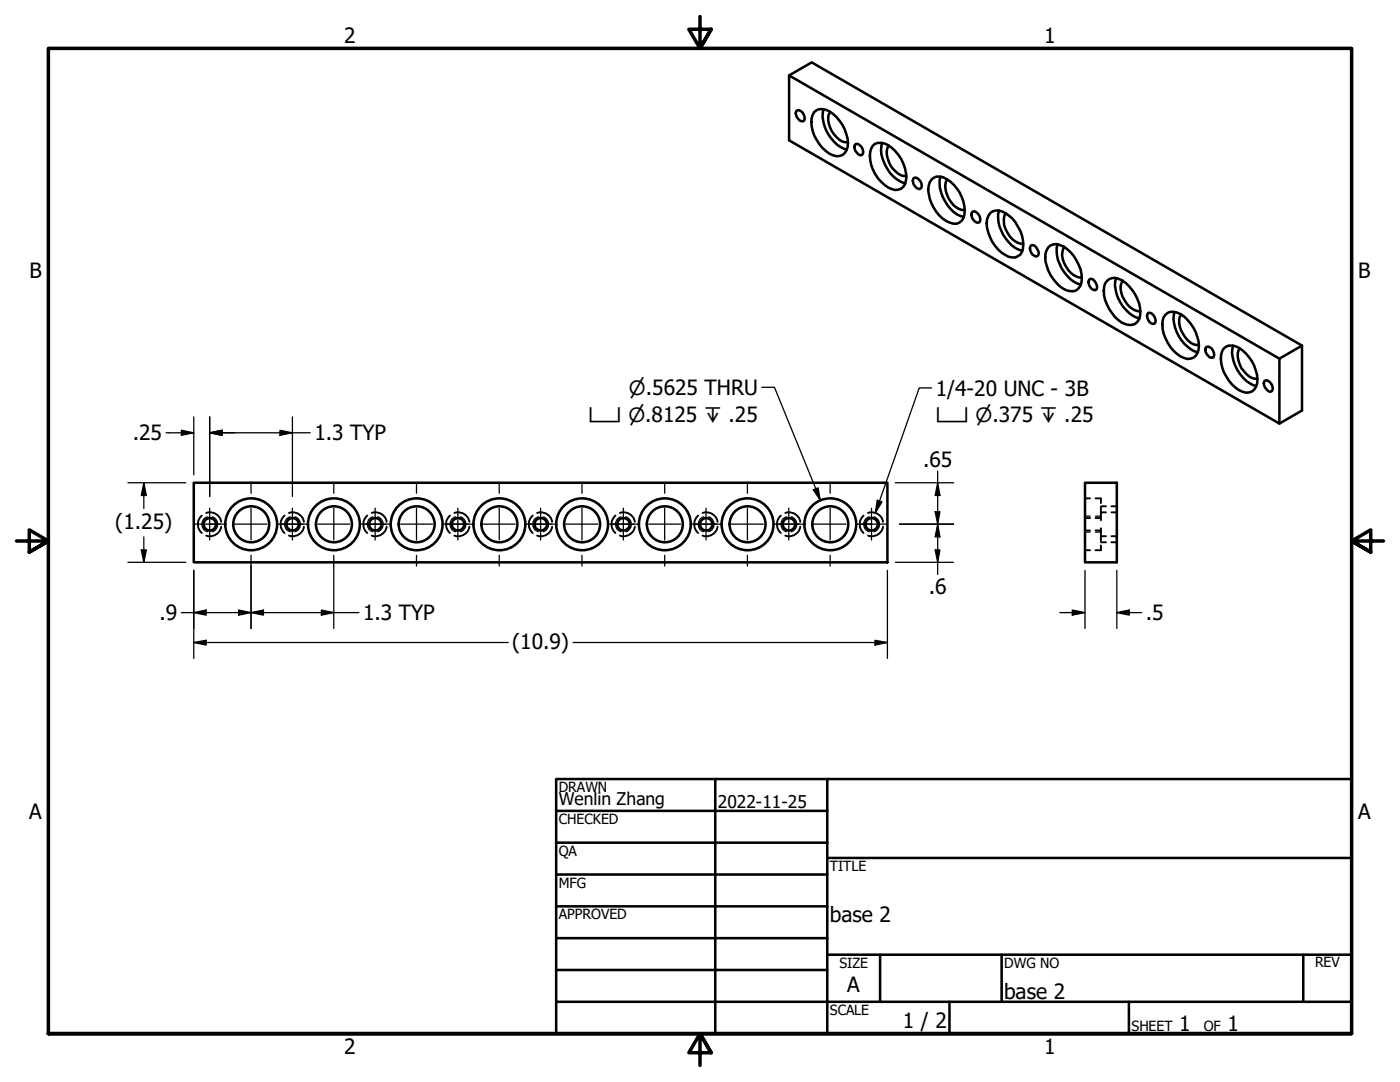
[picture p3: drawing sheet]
<svg xmlns="http://www.w3.org/2000/svg" width="279mm" height="216mm" viewBox="0 0 279 216" stroke-linecap="round" stroke-linejoin="round" font-family="sans-serif">
<!-- layer: Hidden (ANSI) -->
<g fill="none" stroke="#000" stroke-width=".38">
<path d="M216.5 99.4h1.1M218.6 99.4h1.1v1M40.3 102.9a2.38 2.38 0 0 0 0 3.5M41.1 102.4a2.22 2.22 0 0 1 3 1.7M44.1 105.1a2.22 2.22 0 0 1-3 1.8M56.8 102.9a2.38 2.38 0 0 0 0 3.5M57.7 102.4a2.22 2.22 0 0 1 2.9 1.7M60.6 105.1a2.22 2.22 0 0 1-2.9 1.8M73.3 102.9a2.38 2.38 0 0 0 0 3.5M74.2 102.4a2.22 2.22 0 0 1 3 1.7M77.2 105.1a2.22 2.22 0 0 1-3 1.8M89.8 102.9a2.38 2.38 0 0 0 0 3.5"/>
<path d="M90.7 102.4a2.22 2.22 0 0 1 3 1.7M93.7 105.1a2.22 2.22 0 0 1-3 1.8M106.3 102.9a2.38 2.38 0 0 0 0 3.5M107.2 102.4a2.22 2.22 0 0 1 3 1.7M110.2 105.1a2.22 2.22 0 0 1-3 1.8M122.8 102.9a2.38 2.38 0 0 0 0 3.5M123.7 102.4a2.22 2.22 0 0 1 3 1.7M126.7 105.1a2.22 2.22 0 0 1-3 1.8M139.3 102.9a2.38 2.38 0 0 0 0 3.5M140.2 102.4a2.22 2.22 0 0 1 3 1.7M143.2 105.1a2.22 2.22 0 0 1-3 1.8M155.8 102.9a2.38 2.38 0 0 0 0 3.5"/>
<path d="M156.7 102.4a2.22 2.22 0 0 1 3 1.7M159.7 105.1a2.22 2.22 0 0 1-3 1.8M172.3 102.9a2.38 2.38 0 0 0 0 3.5M173.2 102.4a2.22 2.22 0 0 1 3 1.7M176.2 105.1a2.22 2.22 0 0 1-3 1.8M216.5 103.4h1.1M216.5 105.9h1.1M216.5 109.8h1.1M218.6 103.4h1.1M218.6 105.9h1.1M219.7 101.3v.9M219.7 105.4v2.5"/>
<path d="M219.7 108.8v1h-1.1M219.7 107h1M219.7 101h1M219.7 108.2h1M220.7 102.2h-1v1.6M221.8 102.2h1.1M221.8 107h1.1M221.8 101h1.1M221.8 108.2h1.1"/>
</g>
<!-- layer: Hidden Narrow (ANSI) -->
<g fill="none" stroke="#000" stroke-width=".25">
<path d="M41.4 103.1a1.55 1.55 0 0 0-1.1 1.5 1.55 1.55 0 0 0 1.1 1.5M42.4 103.1a1.57 1.57 0 0 1 1 1.5 1.57 1.57 0 0 1-1 1.5M57.9 103.1a1.55 1.55 0 0 0-1.1 1.5 1.55 1.55 0 0 0 1.1 1.5M58.9 103.1a1.57 1.57 0 0 1 1 1.5 1.57 1.57 0 0 1-1 1.5M74.4 103.1a1.55 1.55 0 0 0-1.1 1.5 1.55 1.55 0 0 0 1.1 1.5M75.4 103.1a1.57 1.57 0 0 1 1.1 1.5 1.57 1.57 0 0 1-1.1 1.5M90.9 103.1a1.55 1.55 0 0 0-1.1 1.5 1.55 1.55 0 0 0 1.1 1.5M91.9 103.1a1.57 1.57 0 0 1 1.1 1.5 1.57 1.57 0 0 1-1.1 1.5M107.4 103.1a1.55 1.55 0 0 0-1.1 1.5 1.55 1.55 0 0 0 1.1 1.5M108.4 103.1a1.57 1.57 0 0 1 1.1 1.5 1.57 1.57 0 0 1-1.1 1.5M124 103.1a1.55 1.55 0 0 0-1.2 1.5 1.55 1.55 0 0 0 1.2 1.5M124.9 103.1a1.57 1.57 0 0 1 1.1 1.5 1.57 1.57 0 0 1-1.1 1.5"/>
<path d="M140.5 103.1a1.55 1.55 0 0 0-1.2 1.5 1.55 1.55 0 0 0 1.2 1.5M141.4 103.1a1.57 1.57 0 0 1 1.1 1.5 1.57 1.57 0 0 1-1.1 1.5M157 103.1a1.55 1.55 0 0 0-1.2 1.5 1.55 1.55 0 0 0 1.2 1.5M157.9 103.1a1.57 1.57 0 0 1 1.1 1.5 1.57 1.57 0 0 1-1.1 1.5M173.5 103.1a1.55 1.55 0 0 0-1.2 1.5 1.55 1.55 0 0 0 1.2 1.5M174.4 103.1a1.57 1.57 0 0 1 1.1 1.5 1.57 1.57 0 0 1-1.1 1.5M216.5 103h1.1M216.5 106.2h1.1M218.6 103h1.1M218.6 106.2h1.1"/>
</g>
<!-- layer: Visible (ANSI) -->
<g fill="none" stroke="#000" stroke-width=".51">
<path d="M157.5 15l97.8 56.6M158.9 22.2l.2-.2a1.43 1.43 0 0 1 1.2 2.2 1.59 1.59 0 0 1-1.4-2zM162.5 22.4a2.73 2.73 0 0 1 3.7 .3 7.8 7.8 0 0 1 3 6.6 2.04 2.04 0 0 1-3 1.7 7.7 7.7 0 0 1-4.2-7.4zM164.3 21.8a7.3 7.3 0 0 0 4.7 8M165.7 22.4a3.7 3.7 0 0 0 .3 3.8 4.6 4.6 0 0 0 2.7 2.2h.5M170.8 28.8a1.43 1.43 0 0 1 1.2 2.1 1.11 1.11 0 0 1-1.2-.7 1.06 1.06 0 0 1 0-1.4zM174.2 29.1a2.73 2.73 0 0 1 3.7 .4 8.1 8.1 0 0 1 3 5.8 2.42 2.42 0 0 1-1.6 2.5 3.8 3.8 0 0 1-3.5-1.5 6.8 6.8 0 0 1-1.9-6.6zM176 28.5a7.3 7.3 0 0 0 2.7 7.1l1.3 .8 .7 .2M177.4 29.1a3.8 3.8 0 0 0 .3 3.9 3.7 3.7 0 0 0 3.1 2.1M182.2 35.7l.2-.2a1.43 1.43 0 0 1 1.3 2.2 1.51 1.51 0 0 1-1.5-2zM185.9 35.9a2.12 2.12 0 0 1 3-.1 7.2 7.2 0 0 1 3.4 7.7 1.92 1.92 0 0 1-2.7 .9 7.5 7.5 0 0 1-4.2-7.4zM187.7 35.2a7.3 7.3 0 0 0 2 6.5 4.6 4.6 0 0 0 2.6 1.6"/>
<path d="M189 35.8a3.8 3.8 0 0 0 .4 3.9 4.3 4.3 0 0 0 2.6 2.2l.5-.1M194.1 42.2a1.43 1.43 0 0 1 1.3 2.2 1.43 1.43 0 0 1-1.3-2.2zM197.5 42.6a2.29 2.29 0 0 1 3.1-.1 7.2 7.2 0 0 1 3.4 7.7 2.1 2.1 0 0 1-3.4 .7 7.6 7.6 0 0 1-3.6-7.1zM199.4 42a7 7 0 0 0 2.6 7l.7 .5 1.3 .5M200.7 42.5a4.1 4.1 0 0 0 .8 4.6 3.5 3.5 0 0 0 2.7 1.5M205.8 49a1.01 1.01 0 0 1 1.2 .7 .83 .83 0 0 1 .3 .8 .83 .83 0 0 1-.5 .7 1.55 1.55 0 0 1-1-2.2zM209.2 49.3a2.29 2.29 0 0 1 3.1-.1 8 8 0 0 1 3.5 7.1 2 2 0 0 1-2.8 1.7 7.6 7.6 0 0 1-4.3-7.5zM211.1 48.8a7 7 0 0 0 2.6 7l.7 .5 1.3 .5M212.4 49.3a3.5 3.5 0 0 0 .3 3.8 3.7 3.7 0 0 0 3.2 2.3M217.5 55.7a1.52 1.52 0 0 1 1.4 2l-.2 .1a1.43 1.43 0 0 1-1.2-2.1zM220.9 56.1a2.23 2.23 0 0 1 3-.2 7.8 7.8 0 0 1 3.6 7.2 2 2 0 0 1-2.8 1.6 7.6 7.6 0 0 1-4.4-7.4l.2-.7zM222.8 55.5a6.5 6.5 0 0 0 1.3 5.7 6.5 6.5 0 0 0 3.3 2.4"/>
<path d="M224.1 56a3.5 3.5 0 0 0 .3 3.9 3.7 3.7 0 0 0 3.2 2.2M229.2 62.4a1.46 1.46 0 0 1 1.2 2.2 1.43 1.43 0 0 1-1.2-2.2zM232.6 62.8a2.73 2.73 0 0 1 3.7 .4 7.9 7.9 0 0 1 2.9 6.6 2 2 0 0 1-2.9 1.6 7.6 7.6 0 0 1-4.3-7.4l.2-.7zM234.4 62.2a7.3 7.3 0 0 0 4.7 8.1M235.8 62.8a2.71 2.71 0 0 0-.1 3.1 4.7 4.7 0 0 0 3.1 2.9h.5M240.8 69.2a1.43 1.43 0 0 1 1.3 2.2 1.46 1.46 0 0 1-1.3-2.2zM244.2 69.5a2.73 2.73 0 0 1 3.8 .4 7.8 7.8 0 0 1 2.9 6.6 2.04 2.04 0 0 1-2.9 1.7 7.7 7.7 0 0 1-4.3-7.5zM246.1 69a7.3 7.3 0 0 0 4.6 8M247.4 69.5a3.8 3.8 0 0 0 .3 3.9 5 5 0 0 0 2.7 2.2h.6M252.5 75.9a1.43 1.43 0 0 1 1.2 2.2 1.11 1.11 0 0 1-1.2-.8 1.06 1.06 0 0 1 0-1.4zM259.8 69l-4.5 2.6v12.9l-97.8-56.5v-13l4.5-2.6 97.8 56.6v12.9l-4.5 2.6M38.7 96.3h138.4v15.9h-138.4z"/>
<path d="M216.5 96.3h6.4v15.9h-6.4z"/>
<circle cx="41.9" cy="104.6" r="1.24"/>
<circle cx="50.1" cy="104.6" r="3.6"/>
<circle cx="50.1" cy="104.6" r="5.2"/>
<circle cx="58.4" cy="104.6" r="1.24"/>
<circle cx="66.6" cy="104.6" r="3.6"/>
<circle cx="66.6" cy="104.6" r="5.2"/>
<circle cx="74.9" cy="104.6" r="1.24"/>
<circle cx="83.2" cy="104.6" r="3.6"/>
<circle cx="83.2" cy="104.6" r="5.2"/>
<circle cx="91.4" cy="104.6" r="1.24"/>
<circle cx="99.7" cy="104.6" r="3.6"/>
<circle cx="99.7" cy="104.6" r="5.2"/>
<circle cx="107.9" cy="104.6" r="1.24"/>
<circle cx="116.2" cy="104.6" r="3.6"/>
<circle cx="116.2" cy="104.6" r="5.2"/>
<circle cx="124.4" cy="104.6" r="1.24"/>
<circle cx="132.7" cy="104.6" r="3.6"/>
<circle cx="132.7" cy="104.6" r="5.2"/>
<circle cx="140.9" cy="104.6" r="1.24"/>
<circle cx="149.2" cy="104.6" r="3.6"/>
<circle cx="149.2" cy="104.6" r="5.2"/>
<circle cx="157.4" cy="104.6" r="1.24"/>
<circle cx="165.7" cy="104.6" r="3.6"/>
<circle cx="165.7" cy="104.6" r="5.2"/>
<circle cx="174" cy="104.6" r="1.24"/>
</g>
<!-- layer: Border (ANSI) -->
<path d="M139.7 3.3v6.4l-2.2-3.9h4.4l-2.2 3.9 2.2-3.9M3.3 107.9h6.4l-3.9-2.2v4.5l3.9-2.3-3.9 2.3M276.1 107.9h-6.4l3.9-2.2v4.5l-3.9-2.3 3.9 2.3M9.7 206.2v-196.5h260v196.5h-260h260M141.9 210.1l-2.2-3.9 2.2 3.9h-4.4l2.2-3.9v6.4" fill="none" stroke="#000" stroke-width=".7"/>
<!-- layer: Title (ANSI) -->
<g fill="none" stroke="#000" stroke-width=".51">
<path d="M111 155.4h158.7v50.8h-158.7zM142.7 155.4v50.8M165.1 155.4v50.8M111 161.8h54.1M111 168.1h54.1M111 174.5h54.1M165.1 171.2h104.6M111 180.8h54.1M111 187.2h54.1M111 193.5h54.1M111 199.9h158.7M165.1 190.5h104.6"/>
<path d="M175.6 190.5v9.4M189.5 199.9v6.3M199.9 190.5v9.4M225.3 199.9v6.3M260.1 190.5v9.4"/>
</g>
<!-- layer: Dimension (ANSI) -->
<g fill="none" stroke="#000" stroke-width=".25">
<path d="M25.5 96.3h11.6M28.7 96.3l.5 2.6h-1zM28.7 96.3v5.2M33.1 86.4h5.6M36.2 85.9l2.5 .5-2.5 .5zM38.7 83.2v11.5M41.8 86.4l2.5-.5v1zM41.8 86.4h20.1M41.8 83.2v15.9M55.9 85.9l2.5 .5-2.5 .5zM58.4 83.2v15.9M178.7 96.3h11.6"/>
<path d="M187.1 96.3l.5 2.6h-1zM187.1 94v20.6M25.5 112.2h11.6M28.2 109.7h1l-.5 2.5zM28.7 107.1v5.1M38.7 113.8v17.6M50.1 113v12.4M66.6 113v12.4M177.1 113.8v17.6M178.7 112.2h11.6M179.5 104.6h10.8M186.6 109.7h1l-.5 2.5z"/>
<path d="M186.6 102.1h1l-.5 2.5zM187.1 104.6l.5 2.5h-1zM216.5 113.8v11.6M222.9 113.8v11.6M36.2 122.2h35.4M38.7 128.2l2.4-.4v.9zM38.7 122.2l2.4-.5v1zM38.7 128.2h62.7M47.6 121.7l2.5 .5-2.5 .5zM50.1 122.2l2.5-.5v1zM64.1 121.7l2.5 .5-2.5 .5zM114.4 128.2h62.7"/>
<path d="M174.6 127.8l2.5 .4-2.5 .5zM211.5 122.2h5M214 121.7l2.5 .5-2.5 .5zM222.9 122.2l2.5-.5v1zM222.9 122.2h4.9"/>
</g>
<g fill="#000">
<path d="M28.7 96.3l.5 2.6h-1z" fill-rule="evenodd"/>
<path d="M36.2 85.9l2.5 .5-2.5 .5z" fill-rule="evenodd"/>
<path d="M41.8 86.4l2.5-.5v1z" fill-rule="evenodd"/>
<path d="M41.8 86.4l2.5-.5v1z" fill-rule="evenodd"/>
<path d="M55.9 85.9l2.5 .5-2.5 .5z" fill-rule="evenodd"/>
<path d="M187.1 96.3l.5 2.6h-1z" fill-rule="evenodd"/>
<path d="M28.2 109.7h1l-.5 2.5z" fill-rule="evenodd"/>
<path d="M186.6 109.7h1l-.5 2.5z" fill-rule="evenodd"/>
<path d="M186.6 102.1h1l-.5 2.5z" fill-rule="evenodd"/>
<path d="M187.1 104.6l.5 2.5h-1z" fill-rule="evenodd"/>
<path d="M38.7 128.2l2.4-.4v.9z" fill-rule="evenodd"/>
<path d="M38.7 122.2l2.4-.5v1z" fill-rule="evenodd"/>
<path d="M47.6 121.7l2.5 .5-2.5 .5z" fill-rule="evenodd"/>
<path d="M50.1 122.2l2.5-.5v1z" fill-rule="evenodd"/>
<path d="M64.1 121.7l2.5 .5-2.5 .5z" fill-rule="evenodd"/>
<path d="M174.6 127.8l2.5 .4-2.5 .5z" fill-rule="evenodd"/>
<path d="M214 121.7l2.5 .5-2.5 .5z" fill-rule="evenodd"/>
<path d="M222.9 122.2l2.5-.5v1z" fill-rule="evenodd"/>
</g>
<!-- layer: Center Mark (ANSI) -->
<g fill="none" stroke="#000" stroke-width=".25">
<path d="M50.1 96.3v2.1M66.6 96.3v2.1M83.1 96.3v2.1M99.6 96.3v2.1M116.1 96.3v2.1M132.7 96.3v2.1M149.2 96.3v2.1M165.7 96.3v2.1M38.7 104.6h6.3M41.8 104.6h2.1M41.8 101.4v6.4M46.9 104.6h6.4"/>
<path d="M50.1 101.4v6.4M50.1 110.8v2.2M55.2 104.6h6.3M56.3 104.6h4.2M58.4 101.4v6.4M63.4 104.6h6.4M66.6 101.4v6.4M66.6 110.8v2.2M71.7 104.6h6.3M72.8 104.6h4.2M74.9 101.4v6.4M79.9 104.6h6.4"/>
<path d="M83.1 101.4v6.4M83.1 110.8v2.2M88.2 104.6h6.4M89.3 104.6h4.2M91.4 101.4v6.4M96.5 104.6h6.3M99.6 101.4v6.4M99.6 110.8v2.2M104.7 104.6h6.4M105.8 104.6h4.2M107.9 101.4v6.4M113 104.6h6.3"/>
<path d="M116.1 101.4v6.4M116.1 110.8v2.2M121.2 104.6h6.4M122.3 104.6h4.2M124.4 101.4v6.4M129.5 104.6h6.3M132.7 101.4v6.4M132.7 110.8v2.2M137.7 104.6h6.4M138.8 104.6h4.2M140.9 101.4v6.4M146 104.6h6.3"/>
<path d="M149.2 101.4v6.4M149.2 110.8v2.2M154.2 104.6h6.4M155.3 104.6h4.2M157.4 101.4v6.4M162.5 104.6h6.3M165.7 101.4v6.4M165.7 110.8v2.2M170.8 104.6h6.3M171.8 104.6h2.2M173.9 101.4v6.4"/>
</g>
<!-- layer: Symbol (ANSI) -->
<path d="M152 77.3h2.6l9.1 22.5M185.9 77.4h-2.4l-8.8 25M162.3 97.7l1-.4 .4 2.5zM175.1 99.8l.9 .3-1.3 2.3z" fill="none" stroke="#000" stroke-width=".25"/>
<g fill="#000">
<path d="M162.3 97.7l1-.4 .4 2.5z" fill-rule="evenodd"/>
<path d="M175.1 99.8l.9 .3-1.3 2.3z" fill-rule="evenodd"/>
</g>
<g font-size="4.2">
<text x="68.7" y="8.6">2</text>
<text x="208.4" y="8.6">1</text>
<text x="5.9" y="55.5">B</text>
<text x="271.1" y="55.5">B</text>
<text x="186.8" y="78.9">1/4-20 UNC - 3B</text>
<text x="26.5" y="87.9">.25</text>
<text x="62.7" y="87.9">1.3 TYP</text>
<text x="184.2" y="93.1">.65</text>
<text x="23" y="105.5">(1.25)</text>
<text x="185.4" y="118.6">.6</text>
<text x="31.8" y="123.8">.9</text>
<text x="72.5" y="123.8">1.3 TYP</text>
<text x="228.7" y="123.7">.5</text>
<text x="102.2" y="129.4">(10.9)</text>
<text x="5.8" y="163.4">A</text>
<text x="271" y="163.4">A</text>
<text x="165.6" y="184">base 2</text>
<text x="169.1" y="198">A</text>
<text x="200.4" y="199.3">base 2</text>
<text x="180.1" y="205.1">1 / 2</text>
<text x="235.3" y="205.7">1</text>
<text x="245" y="205.7">1</text>
<text x="68.7" y="210.3">2</text>
<text x="208.4" y="210.3">1</text>
</g>
<g font-size="3.9">
<text x="125.5" y="78.8">⌀.5625 THRU</text>
<text x="117.5" y="84.1">⌴ ⌀.8125 ↧ .25</text>
<text x="186.8" y="84.3">⌴ ⌀.375 ↧ .25</text>
</g>
<g font-size="3.5">
<text x="111.5" y="160.6">Wenlin Zhang</text>
<text x="143.3" y="161.2">2022-11-25</text>
</g>
<g font-size="2.8">
<text x="111.5" y="158">DRAWN</text>
<text x="111.5" y="164.4">CHECKED</text>
<text x="111.5" y="170.8">QA</text>
<text x="165.6" y="173.7">TITLE</text>
<text x="111.5" y="177.1">MFG</text>
<text x="111.5" y="183.5">APPROVED</text>
<text x="167.5" y="193.1">SIZE</text>
<text x="200.4" y="193.1">DWG NO</text>
<text x="262.4" y="193">REV</text>
<text x="165.6" y="202.5">SCALE</text>
<text x="225.8" y="205.7">SHEET</text>
<text x="240.2" y="205.7">OF</text>
</g>
</svg>
